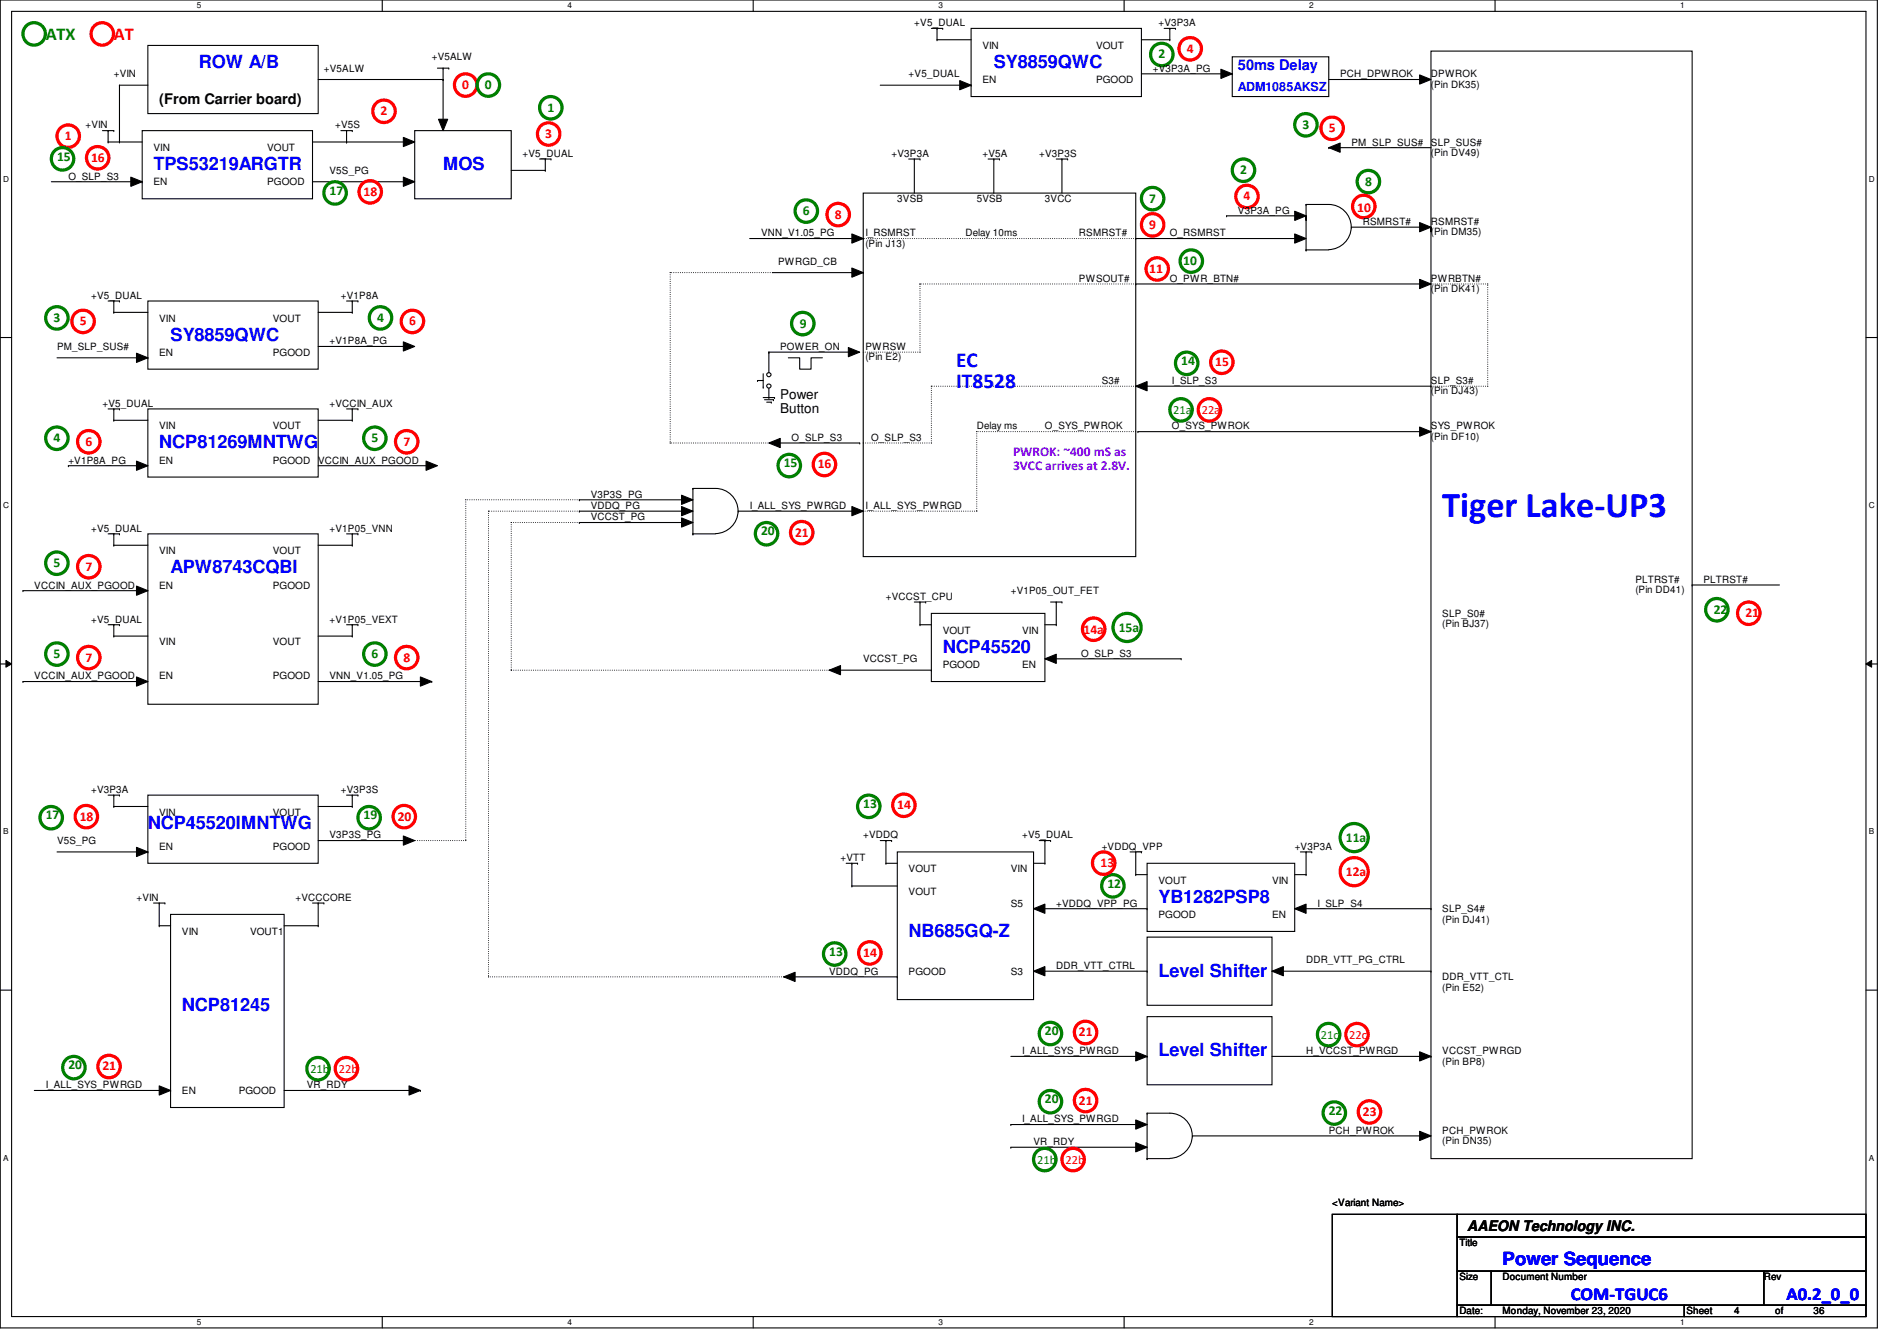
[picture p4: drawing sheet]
<svg xmlns="http://www.w3.org/2000/svg" width="297mm" height="210mm" viewBox="0 0 297 210" stroke-linecap="round" stroke-linejoin="round" font-family="sans-serif">
<path d="M0 0h294v207.9h-294zM1.8 1.8h290.4v204.3h-290.4z" fill="none" stroke="#000" stroke-width=".17"/>
<g fill="#fff">
<path d="M30.8 .2h.7v1.4h-.7z"/>
<path d="M30.8 206.2h.7v1.4h-.7z"/>
</g>
<path d="M59.9 0v1.8M59.9 206.1v1.8" fill="none" stroke="#000" stroke-width=".17"/>
<g fill="#fff">
<path d="M88.9 .2h.6v1.4h-.6z"/>
<path d="M88.9 206.2h.6v1.4h-.6z"/>
</g>
<path d="M117.9 0v1.8M117.9 206.1v1.8" fill="none" stroke="#000" stroke-width=".17"/>
<g fill="#fff">
<path d="M146.9 .2h.7v1.4h-.7z"/>
<path d="M146.9 206.2h.7v1.4h-.7z"/>
</g>
<path d="M176 0v1.8M176 206.1v1.8" fill="none" stroke="#000" stroke-width=".17"/>
<g fill="#fff">
<path d="M205 .2h.7v1.4h-.7z"/>
<path d="M205 206.2h.7v1.4h-.7z"/>
</g>
<path d="M234.1 0v1.8M234.1 206.1v1.8" fill="none" stroke="#000" stroke-width=".17"/>
<g fill="#fff">
<path d="M263.1 .2h.7v1.4h-.7z"/>
<path d="M263.1 206.2h.7v1.4h-.7z"/>
<path d="M.5 27.3h.9v1.4h-.9z"/>
<path d="M292.6 27.3h.9v1.4h-.9z"/>
<path d="M.5 78.4h.9v1.4h-.9z"/>
<path d="M292.6 78.4h.9v1.4h-.9z"/>
</g>
<path d="M0 52.8h1.8M292.2 52.8h1.8" fill="none" stroke="#000" stroke-width=".17"/>
<g fill="#fff">
<path d="M.5 129.5h.8v1.4h-.8z"/>
<path d="M292.6 129.5h.9v1.4h-.9z"/>
</g>
<path d="M0 103.9h1.8M292.2 103.9h1.8" fill="none" stroke="#000" stroke-width=".17"/>
<path d="M.9 103.4l.9 .5-.9 .5zM292.2 103.9l.9-.5v1z" fill="#000"/>
<path d="M.9 103.4l.9 .5-.9 .5zM292.2 103.9l.9-.5v1z" fill="none" stroke="#000" stroke-width=".16"/>
<g fill="#fff">
<path d="M.5 180.5h.8v1.4h-.8z"/>
<path d="M292.6 180.5h.9v1.4h-.9z"/>
</g>
<g fill="none" stroke="#000" stroke-width=".17">
<path d="M18.7 13.3h.1M18.7 13.3h4.5M18.7 13.3v8.9M23.2 7.1h26.6v10.7h-26.6zM49.8 12.4h19.6M68.5 10.7h1.8M68.7 18.7h1.4l-.7 1.7zM69.4 12.4h.1M69.4 10.7h.1M69.4 10.7v8M70.3 10.7h.1M137.8 13.3h14.3"/>
<path d="M145.8 4.4h1.8M146.7 4.4h.1M146.7 6.2h.1M146.7 6.2h5.4M146.7 4.4v1.8M147.6 4.4h.1M150.3 12.6l1.8 .7-1.8 .8zM152.1 4.4h26.6v10.7h-26.6zM152.1 13.3h.1M178.7 11.6h14.3M178.7 6.2h4.5M182.3 4.4h1.8"/>
<path d="M183.2 6.2h.1M183.2 4.4h.1M183.2 4.4v1.8M184.1 4.4h.1M191.2 10.8l1.8 .8-1.8 .7zM193 8.9h15.1v6.2h-15.1zM193 11.6h.1M208.1 12.4h14.2M222.3 11.7l1.8 .7-1.8 .8zM222.3 12.4h.1M224.1 8h40.9v173.4h-40.9zM8 28.4h14.3"/>
<path d="M16 20.4h1.8M16.9 20.4h.1M16.9 22.2h.1M16.9 20.4v1.8M16.9 22.2h5.4M17.8 20.4h.1M18.7 22.2h.1M20.5 27.7l1.8 .7-1.8 .8zM22.3 20.4h26.6v10.7h-26.6zM22.3 28.4h.1M48.9 28.4h.1M48.9 28.4h14.3"/>
<path d="M48.9 22.2h14.3M53.4 20.4h1.8M54.3 22.2h.1M54.3 20.4h.1M54.3 20.4v1.8M55.2 20.4h.1M63.2 27.7l1.7 .7-1.7 .8zM63.2 21.5l1.7 .7-1.7 .7zM64.9 20.4h15.1v10.7h-15.1zM80 26.7h5.4M84.5 24.9h1.8M85.4 26.7h.1"/>
<path d="M85.4 24.9h.1M85.4 24.9v1.8M86.3 24.9h.1M117.4 37.3h17.8M133.4 36.6l1.8 .7-1.8 .8zM135.2 30.2h42.6v56.9h-42.6zM135.2 37.3h.1M142.3 24.9h1.8M143.2 24.9h.1M143.2 24.9v5.3M144.1 24.9h.1M154.7 24.9h1.8"/>
<path d="M155.6 24.9h.1M155.6 24.9v5.3M156.5 24.9h.1M165.4 24.9h1.8M166.3 24.9h.1M166.3 24.9v5.3M167.2 24.9h.1M177.8 37.3h.1M177.8 37.3h24.9M192.1 33.8h.1M192.1 33.8h12.4M202.7 36.6l1.8 .7-1.8 .8z"/>
<path d="M202.7 33.1l1.8 .7v.7v-.7l-1.8 .7zM204.5 32h3.6a3.5 3.5 0 0 1 3.5 3.5 3.5 3.5 0 0 1-3.5 3.6M204.5 32h.1M204.5 39.1h.1M204.5 39.1h3.6M204.5 32v7.1M208.1 23.1l1.7-.7v1.4zM208.1 23.1h.1M208.1 23.1h16M211.6 35.6h.1M211.6 35.6h12.5M222.3 34.8l1.8 .8v.7v-.7l-1.8 .7z"/>
<path d="M8.9 56h14.3M16.9 47.1h1.8M17.8 47.1h.1M17.8 48.9h.1M17.8 48.9h5.4M17.8 47.1v1.8M18.7 47.1h.1M21.4 55.3l1.8 .7-1.8 .7zM23.2 47.1h26.6v10.7h-26.6zM23.2 56h.1M49.8 54.2h14.2M49.8 48.9h5.4"/>
<path d="M54.3 47.1h1.7M55.2 48.9h.1M55.2 47.1h.1M55.2 47.1v1.8M56 47.1h.1M63.2 53.5l1.7 .7-1.7 .7zM64 54.2h.1M118.6 59.6h.1M118.6 59.6h.9M119.5 58.5v2.1M120.4 55.1h.1M120.4 55.1v3.2"/>
<path d="M120.4 55.1h13.7M120.9 42.7h14.3M123.4 56h1.8v1.8h1.8v-1.8h1.8M132.8 54.4l1.8 .7-1.8 .7zM133.4 42l1.8 .7-1.8 .7zM135.2 42.7h.1M177.8 44.4h.1M177.8 44.4h46.3M222.3 43.7l1.8 .7-1.8 .8zM10.7 72.9h.1M10.7 72.9h12.5M16.9 64h1.8"/>
<path d="M17.8 64h.1M17.8 65.8h.1M17.8 64v1.8M17.8 65.8h5.4M18.7 64h.1M21.4 72.2l1.8 .7-1.8 .7zM23.2 64h26.6v10.7h-26.6zM49.8 72.9h17.8M49.8 65.8h5.4M54.3 64h1.7M55.2 65.8h.1M55.2 64h.1"/>
<path d="M55.2 64v1.8M56 64h.1M66.7 72.2l1.8 .7-1.8 .7zM67.6 72.9h.1M90.7 78.2h.1M90.7 78.2h17.8M106.7 77.5l1.8 .7-1.8 .8zM106.7 79.3l1.8 .7-1.8 .7zM108.5 76.5h3.6a3.5 3.5 0 0 1 3.5 3.5 3.5 3.5 0 0 1-3.5 3.5M108.5 76.5h.1M108.5 76.5v7.1M119.5 60.6h.1"/>
<path d="M119.5 62.2h1.8M119.7 62.6h1.4M120.1 62.9h.7M120.4 69.3l1.8-.7v1.5zM120.4 62.2h.1M120.4 60.8v1.4M120.8 62.9h.1M121.1 62.6h.1M121.3 62.2h.1M122.2 69.3h12.4M133.4 79.3l1.8 .7-1.8 .7zM134.6 69.3h.1"/>
<path d="M177.8 60.5l1.8-.8v1.5zM177.8 60.5h46.3M178.2 67.6h.1M178.2 67.6h45.9M222.3 66.8l1.8 .8-1.8 .7zM224.1 60.5h.1M3.6 92.5h.1M3.6 92.5h19.6M16.9 83.6h1.8M16.9 97.8h1.8M17.8 83.6h.1M17.8 85.3h.1"/>
<path d="M17.8 97.8h.1M17.8 99.6h.1M17.8 83.6v1.7M17.8 97.8v1.8M17.8 85.3h5.4M17.8 99.6h5.4M18.7 83.6h.1M18.7 97.8h.1M21.4 91.7l1.8 .8-1.8 .7zM23.2 83.6h26.6v26.6h-26.6zM49.8 85.3h5.4M49.8 99.6h5.4"/>
<path d="M54.3 83.6h1.7M54.3 97.8h1.7M55.2 85.3h.1M55.2 83.6h.1M55.2 99.6h.1M55.2 97.8h.1M55.2 83.6v1.7M55.2 97.8v1.8M56 83.6h.1M56 97.8h.1M90.7 81.8h.1M90.7 80h.1"/>
<path d="M90.7 81.8h17.8M90.7 80h17.8M106.7 81.1l1.8 .7-1.8 .7zM108.5 83.6h.1M108.5 83.6h3.6M115.6 80h.1M115.6 80h19.6M143.2 94.2h1.7M144.1 94.2h.1M144.1 97.8h.1M144.1 97.8h1.7M144.1 94.2v3.6"/>
<path d="M144.9 94.2h.1M145.8 96h17.8v10.7h-17.8zM163.6 97.8h1.8M164.5 94.2h1.8M165.4 97.8h.1M165.4 94.2h.1M165.4 94.2v3.6M166.3 94.2h.1M265 91.6h.1M265 91.6h13.6M3.6 106.7h.1M3.6 106.7h19.6"/>
<path d="M21.4 106l1.8 .7-1.8 .7zM49.8 106.7h17.8M65.8 106l1.8 .7-1.8 .7zM67.6 106.7h.1M129.8 104.9l1.8-.7v1.4zM129.8 104.9h16M145.8 104.9h.1M163.6 103.1l1.8-.7v1.4zM163.6 103.1h21.4M185 103.1h.1M8.9 133.3h14.3M16.9 124.5h1.8"/>
<path d="M17.8 124.5h.1M17.8 126.2h.1M17.8 124.5v1.7M17.8 126.2h5.4M18.7 124.5h.1M21.4 132.6l1.8 .7-1.8 .8zM23.2 124.5h26.6v10.6h-26.6zM23.2 133.3h.1M49.8 131.6h14.2M49.8 126.2h5.4M54.3 124.5h1.7M55.2 126.2h.1"/>
<path d="M55.2 124.5h.1M55.2 124.5v1.7M56 124.5h.1M63.2 130.9l1.7 .7-1.7 .7zM64 131.6h.1M132.5 135.1h1.8M133.4 138.7h.1M133.4 135.1h.1M133.4 138.7h7.1M133.4 135.1v3.6M134.3 135.1h.1M137.8 131.6h1.8"/>
<path d="M138.7 135.1h.1M138.7 131.6h.1M138.7 135.1h1.8M138.7 131.6v3.5M139.6 131.6h.1M140.5 133.3h21.3v23.2h-21.3zM161.8 135.1h1.8M162.7 131.6h1.8M163.6 131.6h.1M163.6 135.1h.1M163.6 131.6v3.5M164.5 131.6h.1"/>
<path d="M176.9 133.3h1.8M177.8 136.9h.1M177.8 133.3h.1M177.8 136.9h1.8M177.8 133.3v3.6M178.7 133.3h.1M179.6 135.1h23.1v10.7h-23.1zM202.7 136.9h1.8M203.6 133.3h1.8M204.5 133.3h.1M204.5 136.9h.1M204.5 133.3v3.6"/>
<path d="M205.4 133.3h.1M0 155h1.8M24 141.4h1.8M24.9 144.9h.1M24.9 141.4h.1M24.9 144.9h1.8M24.9 141.4v3.5M25.8 141.4h.1M26.7 143.1h17.8v30.3h-17.8zM44.5 144.9h5.3M48.9 141.4h1.8M49.8 141.4h.1"/>
<path d="M49.8 144.9h.1M49.8 141.4v3.5M50.7 141.4h.1M122.7 152.9l1.8-.7v1.4zM122.7 152.9h17.8M140.5 152.9h.1M161.8 142.2l1.8-.7v1.5zM161.8 152l1.8-.7v1.4zM163.6 142.2h16M163.6 152h16M179.6 146.7h19.6v10.7h-19.6zM179.6 159.1h19.6v10.7h-19.6z"/>
<path d="M179.6 142.2h.1M179.6 152h.1M199.2 152l1.8-.7v1.4zM199.2 152h24.9M202.7 142.2l1.8-.7v1.5zM202.7 142.2h21.4M224.1 142.2h.1M224.1 152h.1M292.2 155h1.8M5.4 170.7h21.3M24.9 170l1.8 .7-1.8 .7zM26.7 170.7h.1"/>
<path d="M44.5 170.7h21.3M64 170l1.8 .7-1.8 .7zM65.8 170.7h.1M158.3 179.6h.1M158.3 176h.1M158.3 165.4h21.3M158.3 179.6h21.3M158.3 176h21.3M177.8 164.6l1.8 .8-1.8 .7zM177.8 175.3l1.8 .7-1.8 .7zM177.8 178.9l1.8 .7-1.8 .7zM179.6 165.4h.1"/>
<path d="M179.6 174.2h3.6a3.5 3.5 0 0 1 3.5 3.6 3.5 3.5 0 0 1-3.5 3.5M179.6 174.2h.1M179.6 174.2v7.2M186.7 177.8h.1M186.7 177.8h37.4M199.2 165.4h24.9M222.3 164.6l1.8 .8-1.8 .7zM222.3 177.1l1.8 .7-1.8 .7zM224.1 165.4h.1M179.6 181.4h.1M179.6 181.4h3.6M208.6 190.1h19.6v16h-19.6z"/>
<path d="M228.2 190.1h64v3.5h-64zM228.2 193.6h64v5.4h-64zM228.2 199h5.3v5.3h-5.3zM233.5 199h42.7v5.3h-42.7zM276.2 199h16v5.3h-16zM228.2 204.3h35.5v1.8h-35.5zM263.7 204.3h28.5v1.8h-28.5z"/>
<circle cx="120.4" cy="58.6" r=".33"/>
<circle cx="120.4" cy="60.4" r=".33"/>
</g>
<g fill="#000">
<path d="M150.3 12.6l1.8 .7-1.8 .8z" fill-rule="evenodd"/>
<path d="M191.2 10.8l1.8 .8-1.8 .7z" fill-rule="evenodd"/>
<path d="M222.3 11.7l1.8 .7-1.8 .8z" fill-rule="evenodd"/>
<path d="M20.5 27.7l1.8 .7-1.8 .8z" fill-rule="evenodd"/>
<path d="M63.2 27.7l1.7 .7-1.7 .8z" fill-rule="evenodd"/>
<path d="M63.2 21.5l1.7 .7-1.7 .7z" fill-rule="evenodd"/>
<path d="M68.7 18.7h1.4l-.7 1.7z" fill-rule="evenodd"/>
<path d="M133.4 36.6l1.8 .7-1.8 .8z" fill-rule="evenodd"/>
<path d="M202.7 36.6l1.8 .7-1.8 .8z" fill-rule="evenodd"/>
<path d="M202.7 33.1l1.8 .7v.7v-.7l-1.8 .7z" fill-rule="evenodd"/>
<path d="M208.1 23.1l1.7-.7v1.4z" fill-rule="evenodd"/>
<path d="M222.3 34.8l1.8 .8v.7v-.7l-1.8 .7z" fill-rule="evenodd"/>
<path d="M21.4 55.3l1.8 .7-1.8 .7z" fill-rule="evenodd"/>
<path d="M63.2 53.5l1.7 .7-1.7 .7z" fill-rule="evenodd"/>
<path d="M132.8 54.4l1.8 .7-1.8 .7z" fill-rule="evenodd"/>
<path d="M133.4 42l1.8 .7-1.8 .7z" fill-rule="evenodd"/>
<path d="M222.3 43.7l1.8 .7-1.8 .8z" fill-rule="evenodd"/>
<path d="M21.4 72.2l1.8 .7-1.8 .7z" fill-rule="evenodd"/>
<path d="M66.7 72.2l1.8 .7-1.8 .7z" fill-rule="evenodd"/>
<path d="M106.7 77.5l1.8 .7-1.8 .8z" fill-rule="evenodd"/>
<path d="M120.4 69.3l1.8-.7v1.5z" fill-rule="evenodd"/>
<path d="M177.8 60.5l1.8-.8v1.5z" fill-rule="evenodd"/>
<path d="M222.3 66.8l1.8 .8-1.8 .7z" fill-rule="evenodd"/>
<path d="M21.4 91.7l1.8 .8-1.8 .7z" fill-rule="evenodd"/>
<path d="M106.7 79.3l1.8 .7-1.8 .7z" fill-rule="evenodd"/>
<path d="M106.7 81.1l1.8 .7-1.8 .7z" fill-rule="evenodd"/>
<path d="M133.4 79.3l1.8 .7-1.8 .7z" fill-rule="evenodd"/>
<path d="M21.4 106l1.8 .7-1.8 .7z" fill-rule="evenodd"/>
<path d="M65.8 106l1.8 .7-1.8 .7z" fill-rule="evenodd"/>
<path d="M129.8 104.9l1.8-.7v1.4z" fill-rule="evenodd"/>
<path d="M163.6 103.1l1.8-.7v1.4z" fill-rule="evenodd"/>
<path d="M21.4 132.6l1.8 .7-1.8 .8z" fill-rule="evenodd"/>
<path d="M63.2 130.9l1.7 .7-1.7 .7z" fill-rule="evenodd"/>
<path d="M122.7 152.9l1.8-.7v1.4z" fill-rule="evenodd"/>
<path d="M161.8 142.2l1.8-.7v1.5z" fill-rule="evenodd"/>
<path d="M161.8 152l1.8-.7v1.4z" fill-rule="evenodd"/>
<path d="M199.2 152l1.8-.7v1.4z" fill-rule="evenodd"/>
<path d="M202.7 142.2l1.8-.7v1.5z" fill-rule="evenodd"/>
<path d="M24.9 170l1.8 .7-1.8 .7z" fill-rule="evenodd"/>
<path d="M64 170l1.8 .7-1.8 .7z" fill-rule="evenodd"/>
<path d="M177.8 164.6l1.8 .8-1.8 .7z" fill-rule="evenodd"/>
<path d="M177.8 175.3l1.8 .7-1.8 .7z" fill-rule="evenodd"/>
<path d="M177.8 178.9l1.8 .7-1.8 .7z" fill-rule="evenodd"/>
<path d="M222.3 164.6l1.8 .8-1.8 .7z" fill-rule="evenodd"/>
<path d="M222.3 177.1l1.8 .7-1.8 .7z" fill-rule="evenodd"/>
</g>
<g fill="none" stroke="#f00" stroke-width=".51">
<circle cx="16" cy="5.3" r="1.76"/>
<circle cx="60.1" cy="17.4" r="1.76"/>
<circle cx="72.9" cy="13.3" r="1.76"/>
<circle cx="186.4" cy="7.6" r="1.76"/>
<circle cx="10.7" cy="21.3" r="1.76"/>
<circle cx="15.3" cy="24.7" r="1.76"/>
<circle cx="58" cy="30" r="1.76"/>
<circle cx="85.9" cy="21" r="1.76"/>
<circle cx="131.2" cy="33.6" r="1.76"/>
<circle cx="180.5" cy="35.2" r="1.76"/>
<circle cx="195.3" cy="30.7" r="1.76"/>
<circle cx="208.6" cy="20.1" r="1.76"/>
<circle cx="213.5" cy="32.3" r="1.76"/>
<circle cx="13" cy="50.3" r="1.76"/>
<circle cx="64.6" cy="50.3" r="1.76"/>
<circle cx="181.2" cy="42.1" r="1.76"/>
<circle cx="191.3" cy="56.7" r="1.76"/>
<circle cx="13.9" cy="69.1" r="1.76"/>
<circle cx="63.7" cy="69.1" r="1.76"/>
<circle cx="129.1" cy="72.7" r="1.76"/>
<circle cx="189.4" cy="64.2" r="1.76"/>
<circle cx="13.9" cy="88.7" r="1.76"/>
<circle cx="125.5" cy="83.4" r="1.76"/>
<circle cx="171.2" cy="98.5" r="1.76"/>
<circle cx="273.8" cy="96" r="1.76"/>
<circle cx="13.9" cy="102.9" r="1.76"/>
<circle cx="63.7" cy="102.9" r="1.76"/>
<circle cx="13.5" cy="127.8" r="1.76"/>
<circle cx="63.3" cy="127.8" r="1.76"/>
<circle cx="141.5" cy="126" r="1.76"/>
<circle cx="172.8" cy="135.1" r="1.76"/>
<circle cx="212" cy="136.4" r="2.2"/>
<circle cx="136.2" cy="149.2" r="1.76"/>
<circle cx="17.1" cy="166.9" r="1.76"/>
<circle cx="54.2" cy="167.3" r="1.76"/>
<circle cx="170" cy="161.6" r="1.76"/>
<circle cx="170" cy="172.3" r="1.76"/>
<circle cx="212.5" cy="161.9" r="1.76"/>
<circle cx="214.4" cy="174" r="1.76"/>
<circle cx="168" cy="181.5" r="1.76"/>
</g>
<g fill="none" stroke="#008000" stroke-width=".51">
<circle cx="5.3" cy="5.3" r="1.76"/>
<circle cx="76.5" cy="13.3" r="1.76"/>
<circle cx="86.2" cy="16.9" r="1.76"/>
<circle cx="181.9" cy="8.5" r="1.76"/>
<circle cx="204.5" cy="19.5" r="1.76"/>
<circle cx="9.8" cy="24.9" r="1.76"/>
<circle cx="52.5" cy="30.2" r="1.76"/>
<circle cx="126.2" cy="33" r="1.76"/>
<circle cx="180.5" cy="31.1" r="1.76"/>
<circle cx="194.7" cy="26.6" r="1.76"/>
<circle cx="214.3" cy="28.4" r="1.76"/>
<circle cx="8.9" cy="49.8" r="1.76"/>
<circle cx="59.6" cy="49.8" r="1.76"/>
<circle cx="125.7" cy="50.6" r="1.76"/>
<circle cx="185.8" cy="56.9" r="1.76"/>
<circle cx="186.5" cy="40.9" r="1.76"/>
<circle cx="8.9" cy="68.6" r="1.76"/>
<circle cx="58.7" cy="68.6" r="1.76"/>
<circle cx="123.6" cy="72.9" r="1.76"/>
<circle cx="184.9" cy="64.2" r="1.76"/>
<circle cx="8.9" cy="88.2" r="1.76"/>
<circle cx="120" cy="83.5" r="1.76"/>
<circle cx="176.5" cy="98.2" r="2.2"/>
<circle cx="268.8" cy="95.4" r="1.76"/>
<circle cx="8.9" cy="102.4" r="1.76"/>
<circle cx="58.7" cy="102.4" r="1.76"/>
<circle cx="8" cy="128" r="1.76"/>
<circle cx="57.8" cy="128" r="1.76"/>
<circle cx="136" cy="126.2" r="1.76"/>
<circle cx="174.3" cy="138.7" r="1.76"/>
<circle cx="212" cy="131.1" r="2.2"/>
<circle cx="130.7" cy="149.3" r="1.76"/>
<circle cx="11.6" cy="167.1" r="1.76"/>
<circle cx="49.8" cy="167.3" r="1.76"/>
<circle cx="164.5" cy="172.4" r="1.76"/>
<circle cx="164.5" cy="161.8" r="1.76"/>
<circle cx="208" cy="161.9" r="1.76"/>
<circle cx="208.9" cy="174.2" r="1.76"/>
<circle cx="163.6" cy="181.5" r="1.76"/>
</g>
<g fill="none" stroke="#000" stroke-width=".17" stroke-dasharray="0 .3">
<path d="M135.2 37.3h.1M177.8 37.3h-42.6M104.9 42.7h.1M104.9 42.7v26.6M120.9 42.7h-16M135.2 55.1h.1M144.1 44.4h.1M144.1 55.1h-8.9M144.1 55.1v-10.7M177.8 44.4h-33.7M224.1 44.4h.1M233 44.4h.1"/>
<path d="M233 44.4h-8.9M72.9 78.2h.1M72.9 78.2v53.4M90.7 78.2h-17.8M104.9 69.3h.1M120.9 69.3h-16M135.2 69.3h.1M145.8 60.5h.1M145.8 69.3v-8.8M145.8 69.3h-10.6M152.9 67.6h.1M152.9 67.6v12.4"/>
<path d="M177.8 67.6h-24.9M177.8 60.5h-32M224.1 60.5h.1M233 60.5v-16.1M233 60.5h-8.9M76.5 80h.1M76.5 80v72.9M80 81.8h.1M80 81.8v23.1M90.7 81.8h-10.7M90.7 80h-14.2M135.2 80h.1"/>
<path d="M152.9 80h-17.7M152.9 80h.1M80 104.9h.1M129.8 104.9h-49.8M64 131.6h.1M72.9 131.6h.1M72.9 131.6h-8.9M76.5 152.9h.1M122.7 152.9h-46.2"/>
</g>
<text font-size="5.7" fill="#00f" x="225.8" y="81">Tiger Lake-UP3</text>
<g font-size="3.3" fill="#00f">
<text x="149.7" y="57.4">EC</text>
<text x="149.7" y="60.7">IT8528</text>
</g>
<text font-size="2.8" fill="#008000" x="7.2" y="6.3">ATX</text>
<text font-size="2.8" fill="#f00" x="17.8" y="6.3">AT</text>
<g font-size="2.8" fill="#00f">
<text x="31.2" y="10.6">ROW A/B</text>
<text x="155.6" y="10.6">SY8859QWC</text>
<text x="24" y="26.6">TPS53219ARGTR</text>
<text x="69.4" y="26.6">MOS</text>
<text x="26.7" y="53.3">SY8859QWC</text>
<text x="24.9" y="70.2">NCP81269MNTWG</text>
<text x="26.7" y="89.7">APW8743CQBI</text>
<text x="147.6" y="102.2">NCP45520</text>
<text x="23.2" y="129.8">NCP45520IMNTWG</text>
<text x="181.4" y="141.3">YB1282PSP8</text>
<text x="142.3" y="146.6">NB685GQ-Z</text>
<text x="181.4" y="152.9">Level Shifter</text>
<text x="28.5" y="158.2">NCP81245</text>
<text x="181.4" y="165.3">Level Shifter</text>
<text x="235.3" y="198">Power Sequence</text>
<text x="246" y="203.5">COM-TGUC6</text>
<text x="279.7" y="203.5">A0.2_0_0</text>
</g>
<text font-size="2.3" fill="#00f" x="193.8" y="11">50ms Delay</text>
<g font-size="2.3">
<text x="24.9" y="16.3">(From Carrier board)</text>
<text x="229.7" y="192.7">AAEON Technology INC.</text>
</g>
<g font-size="2.1" fill="#008000">
<text x="181.4" y="9.1">2</text>
<text x="75.9" y="13.9">0</text>
<text x="85.7" y="17.5">1</text>
<text x="204" y="20.2">3</text>
<text x="8.9" y="25.1">15</text>
<text x="194.2" y="27.3">2</text>
<text x="213.7" y="29">8</text>
<text x="51.6" y="30.5">17</text>
<text x="125.7" y="33.7">6</text>
<text x="180" y="31.7">7</text>
<text x="185.3" y="41.5">10</text>
<text x="8.4" y="50.4">3</text>
<text x="59.1" y="50.4">4</text>
<text x="125.2" y="51.3">9</text>
<text x="185" y="57.1">14</text>
<text x="8.4" y="69.3">4</text>
<text x="58.2" y="69.3">5</text>
<text x="122.7" y="73.2">15</text>
<text x="119.2" y="83.8">20</text>
<text x="8.4" y="88.8">5</text>
<text x="175.2" y="98.9">15a</text>
<text x="268.3" y="96.1">22</text>
<text x="8.4" y="103">5</text>
<text x="58.2" y="103">6</text>
<text x="7.2" y="128.3">17</text>
<text x="56.9" y="128.3">19</text>
<text x="135.2" y="126.5">13</text>
<text x="210.7" y="131.8">11a</text>
<text x="173.4" y="138.9">12</text>
<text x="129.8" y="149.6">13</text>
<text x="10.7" y="167.4">20</text>
<text x="163.6" y="162.1">20</text>
<text x="163.6" y="172.7">20</text>
<text x="208.1" y="174.5">22</text>
</g>
<g font-size="2.1" fill="#f00">
<text x="185.8" y="8.3">4</text>
<text x="72.4" y="13.9">0</text>
<text x="10.2" y="21.9">1</text>
<text x="59.6" y="18">2</text>
<text x="85.4" y="21.6">3</text>
<text x="208.1" y="20.7">5</text>
<text x="14.3" y="25.3">16</text>
<text x="56.9" y="30.6">18</text>
<text x="130.7" y="34.2">8</text>
<text x="180" y="35.8">9</text>
<text x="194.7" y="31.4">4</text>
<text x="212.5" y="33.1">10</text>
<text x="180" y="42.8">11</text>
<text x="12.5" y="50.9">5</text>
<text x="64" y="50.9">6</text>
<text x="190.3" y="57.3">15</text>
<text x="13.4" y="69.8">6</text>
<text x="63.2" y="69.8">7</text>
<text x="128.1" y="73.3">16</text>
<text x="124.5" y="84">21</text>
<text x="13.4" y="89.3">7</text>
<text x="169.7" y="99.3">14a</text>
<text x="273.3" y="96.6">21</text>
<text x="13.4" y="103.5">7</text>
<text x="63.2" y="103.5">8</text>
<text x="12.5" y="128.4">18</text>
<text x="62.3" y="128.4">20</text>
<text x="140.5" y="126.7">14</text>
<text x="172.3" y="135.7">13</text>
<text x="210.7" y="137.2">12a</text>
<text x="135.2" y="149.8">14</text>
<text x="16" y="167.6">21</text>
<text x="168.9" y="162.2">21</text>
<text x="168.9" y="172.9">21</text>
<text x="213.4" y="174.7">23</text>
</g>
<g font-size="2.1">
<text x="122.2" y="62.4">Power</text>
<text x="122.2" y="64.6">Button</text>
</g>
<g font-size="2.1" fill="#8000ff">
<text x="158.6" y="71.4">PWROK: ~400 mS as</text>
<text x="158.6" y="73.5">3VCC arrives at 2.8V.</text>
</g>
<text font-size="1.9" fill="#00f" x="193.8" y="14.3">ADM1085AKSZ</text>
<g font-size="1.9" fill="#008000">
<text x="183.7" y="64.8">21a</text>
<text x="48.6" y="167.9">21b</text>
<text x="206.8" y="162.6">21c</text>
<text x="162.4" y="182.2">21b</text>
</g>
<g font-size="1.9" fill="#f00">
<text x="188.2" y="64.8">22a</text>
<text x="53" y="167.9">22b</text>
<text x="211.3" y="162.6">22c</text>
<text x="166.8" y="182.2">22b</text>
</g>
<g font-size="1.6">
<text x="143.2" y="4.1">+V5_DUAL</text>
<text x="181.4" y="4.1">+V3P3A</text>
<text x="50.7" y="11.2">+V5ALW</text>
<text x="67.6" y="9.4">+V5ALW</text>
<text x="153.8" y="7.7">VIN</text>
<text x="171.6" y="7.7">VOUT</text>
<text x="180.5" y="11.2">+V3P3A_PG</text>
<text x="17.8" y="12.1">+VIN</text>
<text x="142.3" y="12.1">+V5_DUAL</text>
<text x="153.8" y="13">EN</text>
<text x="171.6" y="13">PGOOD</text>
<text x="209.8" y="12.1">PCH_DPWROK</text>
<text x="224.1" y="12.1">DPWROK</text>
<text x="224.1" y="13.7">(Pin DK35)</text>
<text x="13.4" y="20.1">+VIN</text>
<text x="24" y="23.7">VIN</text>
<text x="41.8" y="23.7">VOUT</text>
<text x="52.5" y="20.1">+V5S</text>
<text x="211.6" y="22.8">PM_SLP_SUS#</text>
<text x="224.1" y="22.8">SLP_SUS#</text>
<text x="10.7" y="28.1">O_SLP_S3</text>
<text x="24" y="29">EN</text>
<text x="41.8" y="29">PGOOD</text>
<text x="51.6" y="27.2">V5S_PG</text>
<text x="81.8" y="24.6">+V5_DUAL</text>
<text x="139.6" y="24.6">+V3P3A</text>
<text x="153.8" y="24.6">+V5A</text>
<text x="162.7" y="24.6">+V3P3S</text>
<text x="224.1" y="24.4">(Pin DV49)</text>
<text x="140.5" y="31.7">3VSB</text>
<text x="152.9" y="31.7">5VSB</text>
<text x="163.6" y="31.7">3VCC</text>
<text x="193.8" y="33.4">V3P3A_PG</text>
<text x="213.4" y="35.2">RSMRST#</text>
<text x="224.1" y="35.2">RSMRST#</text>
<text x="119.2" y="37">VNN_V1.05_PG</text>
<text x="121.8" y="41.4">PWRGD_CB</text>
<text x="135.5" y="37">I_RSMRST</text>
<text x="135.5" y="38.6">(Pin J13)</text>
<text x="151.2" y="37">Delay 10ms</text>
<text x="168.9" y="37">RSMRST#</text>
<text x="183.2" y="37">O_RSMRST</text>
<text x="224.1" y="36.8">(Pin DM35)</text>
<text x="14.3" y="46.8">+V5_DUAL</text>
<text x="53.4" y="46.8">+V1P8A</text>
<text x="168.9" y="44.1">PWSOUT#</text>
<text x="183.2" y="44.1">O_PWR_BTN#</text>
<text x="224.1" y="44.1">PWRBTN#</text>
<text x="224.1" y="45.7">(Pin DK41)</text>
<text x="24.9" y="50.3">VIN</text>
<text x="42.7" y="50.3">VOUT</text>
<text x="51.6" y="53.9">+V1P8A_PG</text>
<text x="8.9" y="54.8">PM_SLP_SUS#</text>
<text x="24.9" y="55.7">EN</text>
<text x="42.7" y="55.7">PGOOD</text>
<text x="122.2" y="54.8">POWER_ON</text>
<text x="135.5" y="54.8">PWRSW</text>
<text x="135.5" y="56.4">(Pin E2)</text>
<text x="16" y="63.7">+V5_DUAL</text>
<text x="51.6" y="63.7">+VCCIN_AUX</text>
<text x="172.5" y="60.1">S3#</text>
<text x="183.5" y="60.1">I_SLP_S3</text>
<text x="224.1" y="60.1">SLP_S3#</text>
<text x="224.1" y="61.7">(Pin DJ43)</text>
<text x="24.9" y="67.2">VIN</text>
<text x="42.7" y="67.2">VOUT</text>
<text x="123.9" y="69">O_SLP_S3</text>
<text x="136.4" y="69">O_SLP_S3</text>
<text x="152.9" y="67.2">Delay ms</text>
<text x="163.6" y="67.2">O_SYS_PWROK</text>
<text x="183.5" y="67.2">O_SYS_PWROK</text>
<text x="224.1" y="67.2">SYS_PWROK</text>
<text x="224.1" y="68.8">(Pin DF10)</text>
<text x="10.7" y="72.6">+V1P8A_PG</text>
<text x="24.9" y="72.6">EN</text>
<text x="42.7" y="72.6">PGOOD</text>
<text x="49.8" y="72.6">VCCIN_AUX_PGOOD</text>
<text x="92.5" y="77.9">V3P3S_PG</text>
<text x="14.3" y="83.2">+V5_DUAL</text>
<text x="51.6" y="83.2">+V1P05_VNN</text>
<text x="92.5" y="79.7">VDDQ_PG</text>
<text x="92.5" y="81.4">VCCST_PG</text>
<text x="117.4" y="79.7">I_ALL_SYS_PWRGD</text>
<text x="135.5" y="79.7">I_ALL_SYS_PWRGD</text>
<text x="24.9" y="86.8">VIN</text>
<text x="42.7" y="86.8">VOUT</text>
<text x="5.4" y="92.1">VCCIN_AUX_PGOOD</text>
<text x="24.9" y="92.1">EN</text>
<text x="42.7" y="92.1">PGOOD</text>
<text x="138.7" y="93.9">+VCCST_CPU</text>
<text x="158.3" y="93">+V1P05_OUT_FET</text>
<text x="256.1" y="91.2">PLTRST#</text>
<text x="256.1" y="92.8">(Pin DD41)</text>
<text x="266.7" y="91.2">PLTRST#</text>
<text x="14.3" y="97.5">+V5_DUAL</text>
<text x="24.9" y="101">VIN</text>
<text x="42.7" y="101">VOUT</text>
<text x="51.6" y="97.5">+V1P05_VEXT</text>
<text x="147.6" y="99.2">VOUT</text>
<text x="160.1" y="99.2">VIN</text>
<text x="225.8" y="96.6">SLP_S0#</text>
<text x="225.8" y="98.2">(Pin BJ37)</text>
<text x="5.4" y="106.3">VCCIN_AUX_PGOOD</text>
<text x="24.9" y="106.3">EN</text>
<text x="42.7" y="106.3">PGOOD</text>
<text x="51.6" y="106.3">VNN_V1.05_PG</text>
<text x="135.2" y="103.7">VCCST_PG</text>
<text x="147.6" y="104.6">PGOOD</text>
<text x="160.1" y="104.6">EN</text>
<text x="169.3" y="102.8">O_SLP_S3</text>
<text x="14.3" y="124.1">+V3P3A</text>
<text x="53.4" y="124.1">+V3P3S</text>
<text x="24.9" y="127.7">VIN</text>
<text x="42.7" y="127.7">VOUT</text>
<text x="51.6" y="131.2">V3P3S_PG</text>
<text x="135.2" y="131.2">+VDDQ</text>
<text x="160.1" y="131.2">+V5_DUAL</text>
<text x="8.9" y="132.1">V5S_PG</text>
<text x="24.9" y="133">EN</text>
<text x="42.7" y="133">PGOOD</text>
<text x="131.6" y="134.8">+VTT</text>
<text x="142.3" y="136.6">VOUT</text>
<text x="158.3" y="136.6">VIN</text>
<text x="172.5" y="133">+VDDQ_VPP</text>
<text x="202.7" y="133">+V3P3A</text>
<text x="21.4" y="141">+VIN</text>
<text x="46.3" y="141">+VCCCORE</text>
<text x="142.3" y="140.1">VOUT</text>
<text x="158.3" y="141.9">S5</text>
<text x="165.4" y="141.9">+VDDQ_VPP_PG</text>
<text x="181.4" y="143.7">PGOOD</text>
<text x="181.4" y="138.3">VOUT</text>
<text x="199.2" y="138.3">VIN</text>
<text x="199.2" y="143.7">EN</text>
<text x="206.3" y="141.9">I_SLP_S4</text>
<text x="225.8" y="142.8">SLP_S4#</text>
<text x="28.5" y="146.3">VIN</text>
<text x="39.2" y="146.3">VOUT1</text>
<text x="225.8" y="144.4">(Pin DJ41)</text>
<text x="129.8" y="152.6">VDDQ_PG</text>
<text x="142.3" y="152.6">PGOOD</text>
<text x="158.3" y="152.6">S3</text>
<text x="165.4" y="151.7">DDR_VTT_CTRL</text>
<text x="204.5" y="150.8">DDR_VTT_PG_CTRL</text>
<text x="225.8" y="153.5">DDR_VTT_CTL</text>
<text x="225.8" y="155.1">(Pin E52)</text>
<text x="160.1" y="165">I_ALL_SYS_PWRGD</text>
<text x="204.5" y="165">H_VCCST_PWRGD</text>
<text x="225.8" y="165">VCCST_PWRGD</text>
<text x="225.8" y="166.6">(Pin BP8)</text>
<text x="7.2" y="170.3">I_ALL_SYS_PWRGD</text>
<text x="28.5" y="171.2">EN</text>
<text x="37.4" y="171.2">PGOOD</text>
<text x="48" y="170.3">VR_RDY</text>
<text x="160.1" y="175.7">I_ALL_SYS_PWRGD</text>
<text x="161.8" y="179.2">VR_RDY</text>
<text x="208.1" y="177.5">PCH_PWROK</text>
<text x="225.8" y="177.5">PCH_PWROK</text>
<text x="225.8" y="179.1">(Pin DN35)</text>
<text x="208.6" y="188.8">&lt;Variant Name&gt;</text>
<text x="228.5" y="195.1">Title</text>
<text x="228.5" y="200.4">Size</text>
<text x="235.3" y="200.4">Document Number</text>
<text x="276.2" y="200.4">Rev</text>
<text x="228.5" y="205.7">Date:</text>
<text x="235.3" y="205.7">Monday, November 23, 2020</text>
<text x="264.1" y="205.7">Sheet</text>
<text x="271.5" y="205.7">4</text>
<text x="278" y="205.7">of</text>
<text x="284" y="205.7">36</text>
</g>
<g font-size="1.3">
<text x="30.8" y="1.3">5</text>
<text x="88.9" y="1.3">4</text>
<text x="146.9" y="1.3">3</text>
<text x="205" y="1.3">2</text>
<text x="263.1" y="1.3">1</text>
<text x=".5" y="28.4">D</text>
<text x="292.6" y="28.4">D</text>
<text x=".5" y="79.5">C</text>
<text x="292.6" y="79.5">C</text>
<text x=".5" y="130.6">B</text>
<text x="292.6" y="130.6">B</text>
<text x=".5" y="181.7">A</text>
<text x="292.6" y="181.7">A</text>
<text x="30.8" y="207.4">5</text>
<text x="88.9" y="207.4">4</text>
<text x="146.9" y="207.4">3</text>
<text x="205" y="207.4">2</text>
<text x="263.1" y="207.4">1</text>
</g>
</svg>
